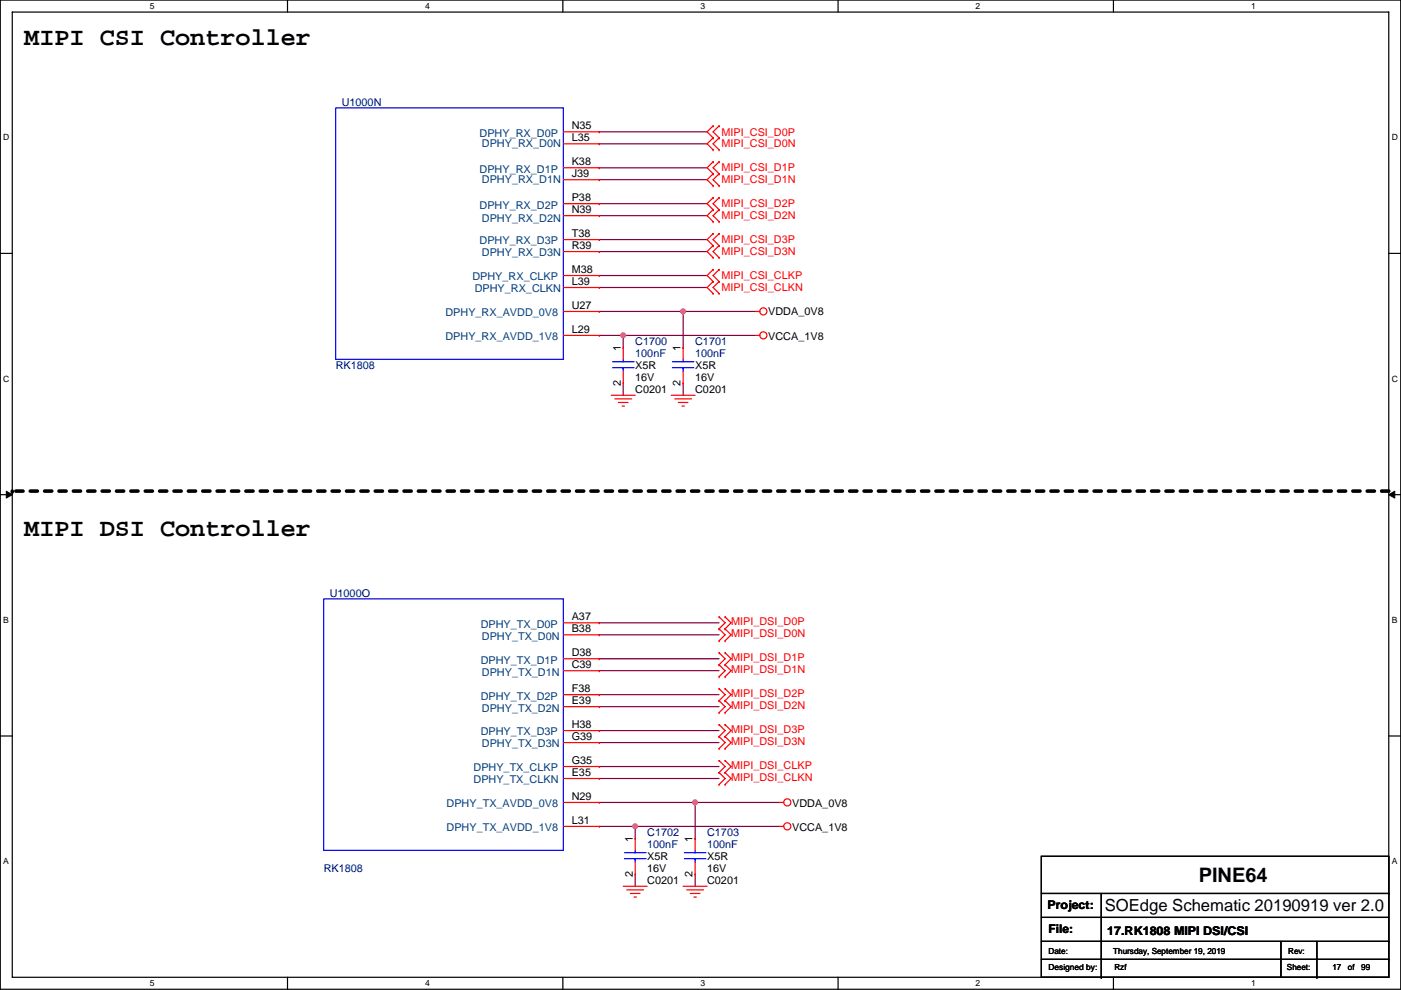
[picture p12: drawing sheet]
<svg xmlns="http://www.w3.org/2000/svg" width="297mm" height="210mm" viewBox="0 0 297 210" stroke-linecap="round" stroke-linejoin="round" font-family="sans-serif">
<path d="M.1 0h296.9v209.8h-296.9zM2.6 2.6h291.8v204.7h-291.8z" fill="none" stroke="#000" stroke-width=".25"/>
<g fill="#fff">
<path d="M31.8 .3h1v2h-1z"/>
<path d="M31.8 207.5h1v2.1h-1z"/>
</g>
<path d="M61 0v2.6M61 207.3v2.5" fill="none" stroke="#000" stroke-width=".25"/>
<g fill="#fff">
<path d="M90.1 .3h1v2h-1z"/>
<path d="M90.1 207.5h1v2.1h-1z"/>
</g>
<path d="M119.3 0v2.6M119.3 207.3v2.5" fill="none" stroke="#000" stroke-width=".25"/>
<g fill="#fff">
<path d="M148.5 .3h1v2h-1z"/>
<path d="M148.5 207.5h1v2.1h-1z"/>
</g>
<path d="M177.7 0v2.6M177.7 207.3v2.5" fill="none" stroke="#000" stroke-width=".25"/>
<g fill="#fff">
<path d="M206.9 .3h1v2h-1z"/>
<path d="M206.9 207.5h1v2.1h-1z"/>
</g>
<path d="M236.1 0v2.6M236.1 207.3v2.5" fill="none" stroke="#000" stroke-width=".25"/>
<g fill="#fff">
<path d="M265.2 .3h1v2h-1z"/>
<path d="M265.2 207.5h1v2.1h-1z"/>
<path d="M.7 28.2h1.3v2h-1.3z"/>
<path d="M295.1 28.2h1.3v2h-1.3z"/>
<path d="M.7 79.3h1.3v2.1h-1.3z"/>
<path d="M295.1 79.3h1.3v2.1h-1.3z"/>
</g>
<path d="M.1 53.7h2.5M294.4 53.7h2.6" fill="none" stroke="#000" stroke-width=".25"/>
<g fill="#fff">
<path d="M.7 130.5h1.2v2h-1.2z"/>
<path d="M295.1 130.5h1.2v2h-1.2z"/>
</g>
<path d="M.1 104.9h2.5M294.4 104.9h2.6" fill="none" stroke="#000" stroke-width=".25"/>
<g fill="#000" stroke="#000" stroke-width=".21">
<path d="M1.3 104.2l1.3 .7-1.3 .7z" fill-rule="evenodd"/>
<path d="M294.4 104.9l1.3-.7v1.4z" fill-rule="evenodd"/>
</g>
<g fill="#fff">
<path d="M.7 181.7h1.2v2h-1.2z"/>
<path d="M295.1 181.7h1.2v2h-1.2z"/>
</g>
<g fill="none" stroke="#000" stroke-width=".25">
<path d="M.1 156.1h2.5M294.4 156.1h2.6M220.8 181.6h73.6v25.7h-73.6zM220.8 189.5h73.6M220.8 194.6h73.6M220.8 199.7h73.6M233.5 189.5v17.8M271.6 199.7v7.6M279.2 199.7v7.6M294.4 189.5h.1M294.4 199.7h.1M220.8 203.5h73.6"/>
<path d="M233.5 207.3h.1M279.2 207.3h.1M294.4 203.5h.1"/>
</g>
<path d="M2.6 104.2h.1M294.4 104.2h-291.8" fill="none" stroke="#000" stroke-width=".76" stroke-dasharray="1.5 1.5"/>
<g fill="none" stroke="#800040" stroke-width=".25">
<path d="M127.1 30.5h22.8M127.1 28h22.8M127.1 38.1h22.8M127.1 35.6h22.8M127.1 43.2h22.8M127.1 45.7h22.8M127.1 50.8h22.8M127.1 53.4h22.8M127.1 58.4h22.8M127.1 71.1h33M127.1 61h22.8M127.1 66.1h33"/>
<path d="M132.1 71.1h.1M132.1 71.1v2.6M144.8 66.1h.1M144.8 66.1v7.6M132.1 81.3v2.5M144.8 81.3v2.5M127.1 134.6h25.4M127.1 132.1h25.4M127.1 139.7h25.4M127.1 142.3h25.4M127.1 149.9h25.4M127.1 147.3h25.4"/>
<path d="M127.1 157.5h25.4M127.1 155h25.4M127.1 165.1h25.4M127.1 162.6h25.4M127.1 175.3h38.1M127.1 170.2h38.1M134.7 175.3h.1M134.7 175.3v2.5M147.4 170.2h.1M147.4 170.2v7.6M134.7 185.4v2.6M147.4 185.4v2.6"/>
</g>
<g fill="#f0f" stroke="#f0f" stroke-width=".25">
<circle cx="132.1" cy="71.1" r=".5"/>
<circle cx="144.8" cy="66" r=".5"/>
<circle cx="147.4" cy="170.2" r=".5"/>
<circle cx="134.7" cy="175.3" r=".5"/>
</g>
<g fill="none" stroke="#f00" stroke-width=".25">
<path d="M119.4 30.5h7.7M119.4 28h7.7M119.4 35.6h7.7M119.4 38.1h7.7M127.1 30.5h.1M127.1 28h.1M127.1 35.6h.1M127.1 38.1h.1M151.2 29.2h.1M151.2 31.8h.1M151.2 26.7h.1M151.2 36.9h.1"/>
<path d="M151.2 39.4h.1M151.2 34.3h.1M151.2 29.2l-1.3 1.3 1.3 1.3M151.2 26.7l-1.3 1.3 1.3 1.2M151.2 36.9l-1.3 1.2 1.3 1.3M151.2 34.3l-1.3 1.3 1.3 1.3M152.5 31.8h.1M152.5 29.2h.1M152.5 26.7h.1M152.5 39.4h.1M152.5 36.9h.1M152.5 34.3h.1"/>
<path d="M152.5 29.2l-1.3 1.3 1.3 1.3M152.5 26.7l-1.3 1.3 1.3 1.2M152.5 36.9l-1.3 1.2 1.3 1.3M152.5 34.3l-1.3 1.3 1.3 1.3M119.4 58.4h7.7M119.4 43.2h7.7M119.4 50.8h7.7M119.4 45.7h7.7M119.4 53.4h7.7M127.1 58.4h.1M127.1 43.2h.1M127.1 50.8h.1"/>
<path d="M127.1 45.7h.1M127.1 53.4h.1M151.2 41.9h.1M151.2 44.5h.1M151.2 47h.1M151.2 49.6h.1M151.2 52.1h.1M151.2 54.6h.1M151.2 57.2h.1M151.2 59.7h.1M151.2 41.9l-1.3 1.3 1.3 1.3M151.2 44.5l-1.3 1.2 1.3 1.3"/>
<path d="M151.2 49.6l-1.3 1.2 1.3 1.3M151.2 52.1l-1.3 1.3 1.3 1.2M151.2 57.2l-1.3 1.2 1.3 1.3M151.2 59.7l-1.3 1.3 1.3 1.3M152.5 44.5h.1M152.5 41.9h.1M152.5 47h.1M152.5 52.1h.1M152.5 49.6h.1M152.5 54.6h.1M152.5 59.7h.1M152.5 57.2h.1"/>
<path d="M152.5 41.9l-1.3 1.3 1.3 1.3M152.5 44.5l-1.3 1.2 1.3 1.3M152.5 49.6l-1.3 1.2 1.3 1.3M152.5 52.1l-1.3 1.3 1.3 1.2M152.5 57.2l-1.3 1.2 1.3 1.3M152.5 59.7l-1.3 1.3 1.3 1.3M119.4 66.1h7.7M119.4 71.1h7.7M119.4 61h7.7M127.1 61h.1M127.1 71.1h.1M127.1 66.1h.1"/>
<path d="M132.1 73.7h.1M132.1 73.7v2.5M132.1 78.8v2.5M144.8 73.7h.1M144.8 73.7v2.5M144.8 78.8v2.5M151.2 62.3h.1M152.5 62.3h.1M160.1 66.1h1M160.1 71.1h1M129.6 83.8h5.1M130.4 84.6h3.5"/>
<path d="M131.1 85.4h2.1M131.9 86.1h.5M132.1 81.3h.1M142.3 83.8h5.1M143.1 84.6h3.5M143.8 85.4h2.1M144.6 86.1h.5M144.8 81.3h.1M119.4 132.1h7.7M119.4 134.6h7.7M119.4 139.7h7.7M127.1 132.1h.1"/>
<path d="M127.1 134.6h.1M127.1 139.7h.1M152.5 133.4h.1M152.5 130.8h.1M152.5 135.9h.1M152.5 138.5h.1M152.5 130.8l1.2 1.3-1.2 1.3M152.5 133.4l1.2 1.2-1.2 1.3M152.5 138.5l1.2 1.2-1.2 1.3M153.7 133.4h.1M153.7 130.8h.1M153.7 135.9h.1"/>
<path d="M153.7 138.5h.1M153.7 130.8l1.3 1.3-1.3 1.3M153.7 133.4l1.3 1.2-1.3 1.3M153.7 138.5l1.3 1.2-1.3 1.3M119.4 142.3h7.7M119.4 149.9h7.7M119.4 157.5h7.7M119.4 147.3h7.7M119.4 155h7.7M127.1 142.3h.1M127.1 149.9h.1M127.1 157.5h.1"/>
<path d="M127.1 147.3h.1M127.1 155h.1M152.5 143.5h.1M152.5 141h.1M152.5 151.2h.1M152.5 148.6h.1M152.5 146.1h.1M152.5 158.8h.1M152.5 156.2h.1M152.5 153.7h.1M152.5 141l1.2 1.3-1.2 1.2M152.5 148.6l1.2 1.3-1.2 1.3"/>
<path d="M152.5 146.1l1.2 1.2-1.2 1.3M152.5 156.2l1.2 1.3-1.2 1.3M152.5 153.7l1.2 1.3-1.2 1.2M153.7 143.5h.1M153.7 141h.1M153.7 151.2h.1M153.7 148.6h.1M153.7 146.1h.1M153.7 158.8h.1M153.7 156.2h.1M153.7 153.7h.1M153.7 141l1.3 1.3-1.3 1.2"/>
<path d="M153.7 148.6l1.3 1.3-1.3 1.3M153.7 146.1l1.3 1.2-1.3 1.3M153.7 156.2l1.3 1.3-1.3 1.3M153.7 153.7l1.3 1.3-1.3 1.2M119.4 170.2h7.7M119.4 175.3h7.7M119.4 162.6h7.7M119.4 165.1h7.7M127.1 170.2h.1M127.1 162.6h.1M127.1 165.1h.1M127.1 175.3h.1"/>
<path d="M134.7 177.8h.1M134.7 177.8v2.6M147.4 177.8h.1M147.4 177.8v2.6M152.5 166.4h.1M152.5 163.9h.1M152.5 161.3h.1M152.5 163.9l1.2 1.2-1.2 1.3M152.5 161.3l1.2 1.3-1.2 1.3M153.7 166.4h.1M153.7 163.9h.1M153.7 161.3h.1"/>
<path d="M153.7 163.9l1.3 1.2-1.3 1.3M153.7 161.3l1.3 1.3-1.3 1.3M165.2 170.2h1M165.2 175.3h1M132.1 188h5.1M132.9 188.7h3.6M133.7 189.5h2M134.4 190.3h.5M134.7 185.4h.1M134.7 182.9v2.5M144.8 188h5.1M145.6 188.7h3.6"/>
<path d="M146.4 189.5h2M147.1 190.3h.5M147.4 185.4h.1M147.4 182.9v2.5"/>
<circle cx="161.8" cy="71.1" r=".76"/>
<circle cx="161.8" cy="66" r=".76"/>
<circle cx="166.9" cy="170.2" r=".76"/>
<circle cx="166.9" cy="175.3" r=".76"/>
</g>
<g fill="none" stroke="#00f" stroke-width=".25">
<path d="M71.2 22.9h48.2v53.3h-48.2zM129.9 78h4.5M129.9 76.7h4.5M132.1 78h.1M132.1 76.2v.5M132.1 78v.8M142.6 78h4.5M142.6 76.7h4.5M144.8 78h.1M144.8 76.2v.5M144.8 78v.8M68.6 127h50.8v53.4h-50.8z"/>
<path d="M132.4 182.1h4.6M132.4 180.9h4.6M134.7 182.1h.1M134.7 180.4v.5M134.7 182.1v.8M145.1 182.1h4.6M145.1 180.9h4.6M147.4 182.1h.1M147.4 180.4v.5M147.4 182.1v.8"/>
</g>
<g font-size="5.3">
<text x="5.1" y="9.6">MIPI CSI Controller</text>
<text x="5.1" y="113.7">MIPI DSI Controller</text>
</g>
<text font-size="4.2" x="254.2" y="187.1">PINE64</text>
<text font-size="3.5" x="234.2" y="193.3">SOEdge Schematic 20190919 ver 2.0</text>
<g font-size="2.5">
<text x="222.1" y="192.9">Project:</text>
<text x="222.3" y="198">File:</text>
<text x="234.8" y="198.2">17.RK1808 MIPI DSI/CSI</text>
</g>
<g font-size="2.3" fill="#000080">
<text x="72.5" y="22.4">U1000N</text>
<text x="134.7" y="73.2">C1700</text>
<text x="134.7" y="75.7">100nF</text>
<text x="147.4" y="73.2">C1701</text>
<text x="147.4" y="75.7">100nF</text>
<text x="71.2" y="78.3">RK1808</text>
<text x="69.9" y="126.5">U1000O</text>
<text x="137.2" y="177.3">C1702</text>
<text x="137.2" y="179.9">100nF</text>
<text x="149.9" y="177.3">C1703</text>
<text x="149.9" y="179.9">100nF</text>
<text x="68.6" y="185">RK1808</text>
</g>
<g font-size="2.3" fill="#004080">
<text x="101.7" y="29">DPHY_RX_D0P</text>
<text x="102.2" y="31.3">DPHY_RX_D0N</text>
<text x="101.7" y="36.6">DPHY_RX_D1P</text>
<text x="102.2" y="38.9">DPHY_RX_D1N</text>
<text x="101.7" y="44.2">DPHY_RX_D2P</text>
<text x="102.2" y="47">DPHY_RX_D2N</text>
<text x="101.7" y="51.9">DPHY_RX_D3P</text>
<text x="100.2" y="59.5">DPHY_RX_CLKP</text>
<text x="102.2" y="54.4">DPHY_RX_D3N</text>
<text x="100.6" y="62">DPHY_RX_CLKN</text>
<text x="94.4" y="67.1">DPHY_RX_AVDD_0V8</text>
<text x="94.4" y="72.2">DPHY_RX_AVDD_1V8</text>
<text x="101.9" y="133.1">DPHY_TX_D0P</text>
<text x="102.2" y="135.7">DPHY_TX_D0N</text>
<text x="101.9" y="140.8">DPHY_TX_D1P</text>
<text x="102.2" y="143.3">DPHY_TX_D1N</text>
<text x="101.9" y="148.4">DPHY_TX_D2P</text>
<text x="101.9" y="156">DPHY_TX_D3P</text>
<text x="102.2" y="150.9">DPHY_TX_D2N</text>
<text x="102.2" y="158.5">DPHY_TX_D3N</text>
<text x="100.4" y="163.6">DPHY_TX_CLKP</text>
<text x="100.4" y="166.2">DPHY_TX_CLKN</text>
<text x="94.7" y="171.2">DPHY_TX_AVDD_0V8</text>
<text x="94.7" y="176.3">DPHY_TX_AVDD_1V8</text>
</g>
<g font-size="2.3">
<text x="121.2" y="27.4">N35</text>
<text x="121.2" y="30">L35</text>
<text x="121.2" y="35.1">K38</text>
<text x="121.2" y="37.6">J39</text>
<text x="121.2" y="42.7">P38</text>
<text x="121.2" y="45.2">N39</text>
<text x="121.2" y="50.3">T38</text>
<text x="121.2" y="52.8">R39</text>
<text x="121.2" y="57.9">M38</text>
<text x="121.2" y="65.5">U27</text>
<text x="121.2" y="60.5">L39</text>
<text x="121.2" y="70.6">L29</text>
<text x="162.9" y="66.8">VDDA_0V8</text>
<text x="131.6" y="74.4" transform="rotate(-90 131.6 74.4)">1</text>
<text x="144.3" y="74.4" transform="rotate(-90 144.3 74.4)">1</text>
<text x="162.9" y="72.2">VCCA_1V8</text>
<text x="131.6" y="81.8" transform="rotate(-90 131.6 81.8)">2</text>
<text x="134.7" y="83.4">C0201</text>
<text x="134.7" y="78.3">X5R</text>
<text x="134.7" y="80.8">16V</text>
<text x="144.3" y="81.8" transform="rotate(-90 144.3 81.8)">2</text>
<text x="147.4" y="83.4">C0201</text>
<text x="147.4" y="78.3">X5R</text>
<text x="147.4" y="80.8">16V</text>
<text x="121.2" y="131.6">A37</text>
<text x="121.2" y="134.1">B38</text>
<text x="121.2" y="139.2">D38</text>
<text x="121.2" y="141.7">C39</text>
<text x="121.2" y="146.8">F38</text>
<text x="121.2" y="149.4">E39</text>
<text x="121.2" y="154.4">H38</text>
<text x="121.2" y="157">G39</text>
<text x="121.2" y="162.1">G35</text>
<text x="121.2" y="164.6">E35</text>
<text x="121.2" y="169.7">N29</text>
<text x="168" y="171.2">VDDA_0V8</text>
<text x="121.2" y="174.8">L31</text>
<text x="134.2" y="178.6" transform="rotate(-90 134.2 178.6)">1</text>
<text x="146.9" y="178.6" transform="rotate(-90 146.9 178.6)">1</text>
<text x="168" y="176.3">VCCA_1V8</text>
<text x="134.2" y="186" transform="rotate(-90 134.2 186)">2</text>
<text x="137.2" y="182.4">X5R</text>
<text x="137.2" y="185">16V</text>
<text x="146.9" y="186" transform="rotate(-90 146.9 186)">2</text>
<text x="149.9" y="182.4">X5R</text>
<text x="149.9" y="185">16V</text>
<text x="137.2" y="187.5">C0201</text>
<text x="149.9" y="187.5">C0201</text>
</g>
<g font-size="2.3" fill="#f00">
<text x="153" y="28.7">MIPI_CSI_D0P</text>
<text x="153" y="31.3">MIPI_CSI_D0N</text>
<text x="153" y="38.9">MIPI_CSI_D1N</text>
<text x="153" y="36.4">MIPI_CSI_D1P</text>
<text x="153" y="44">MIPI_CSI_D2P</text>
<text x="153" y="46.5">MIPI_CSI_D2N</text>
<text x="153" y="51.6">MIPI_CSI_D3P</text>
<text x="153" y="54.1">MIPI_CSI_D3N</text>
<text x="153" y="59.2">MIPI_CSI_CLKP</text>
<text x="153" y="61.8">MIPI_CSI_CLKN</text>
<text x="155" y="132.6">MIPI_DSI_D0P</text>
<text x="155" y="135.2">MIPI_DSI_D0N</text>
<text x="155" y="142.8">MIPI_DSI_D1N</text>
<text x="155" y="140.3">MIPI_DSI_D1P</text>
<text x="155" y="147.9">MIPI_DSI_D2P</text>
<text x="155" y="150.4">MIPI_DSI_D2N</text>
<text x="155" y="155.5">MIPI_DSI_D3P</text>
<text x="155" y="158">MIPI_DSI_D3N</text>
<text x="155" y="165.7">MIPI_DSI_CLKN</text>
<text x="155" y="163.1">MIPI_DSI_CLKP</text>
</g>
<g font-size="1.8">
<text x="31.8" y="1.9">5</text>
<text x="90.1" y="1.9">4</text>
<text x="148.5" y="1.9">3</text>
<text x="206.9" y="1.9">2</text>
<text x="265.2" y="1.9">1</text>
<text x=".7" y="29.8">D</text>
<text x="295.1" y="29.8">D</text>
<text x=".7" y="81">C</text>
<text x="295.1" y="81">C</text>
<text x=".7" y="132.1">B</text>
<text x="295.1" y="132.1">B</text>
<text x=".7" y="183.3">A</text>
<text x="295.1" y="183.3">A</text>
<text x="222.3" y="202.3">Date:</text>
<text x="236" y="202.3">Thursday, September 19, 2019</text>
<text x="273.1" y="202.3">Rev:</text>
<text x="31.8" y="209.2">5</text>
<text x="90.1" y="209.2">4</text>
<text x="148.5" y="209.2">3</text>
<text x="206.9" y="209.2">2</text>
<text x="222.3" y="205.8">Designed by:</text>
<text x="236.3" y="205.8">Rzf</text>
<text x="265.2" y="209.2">1</text>
<text x="272.9" y="205.8">Sheet:</text>
<text x="282.5" y="205.8">17</text>
<text x="285.8" y="205.8">of</text>
<text x="288.6" y="205.8">99</text>
</g>
</svg>
